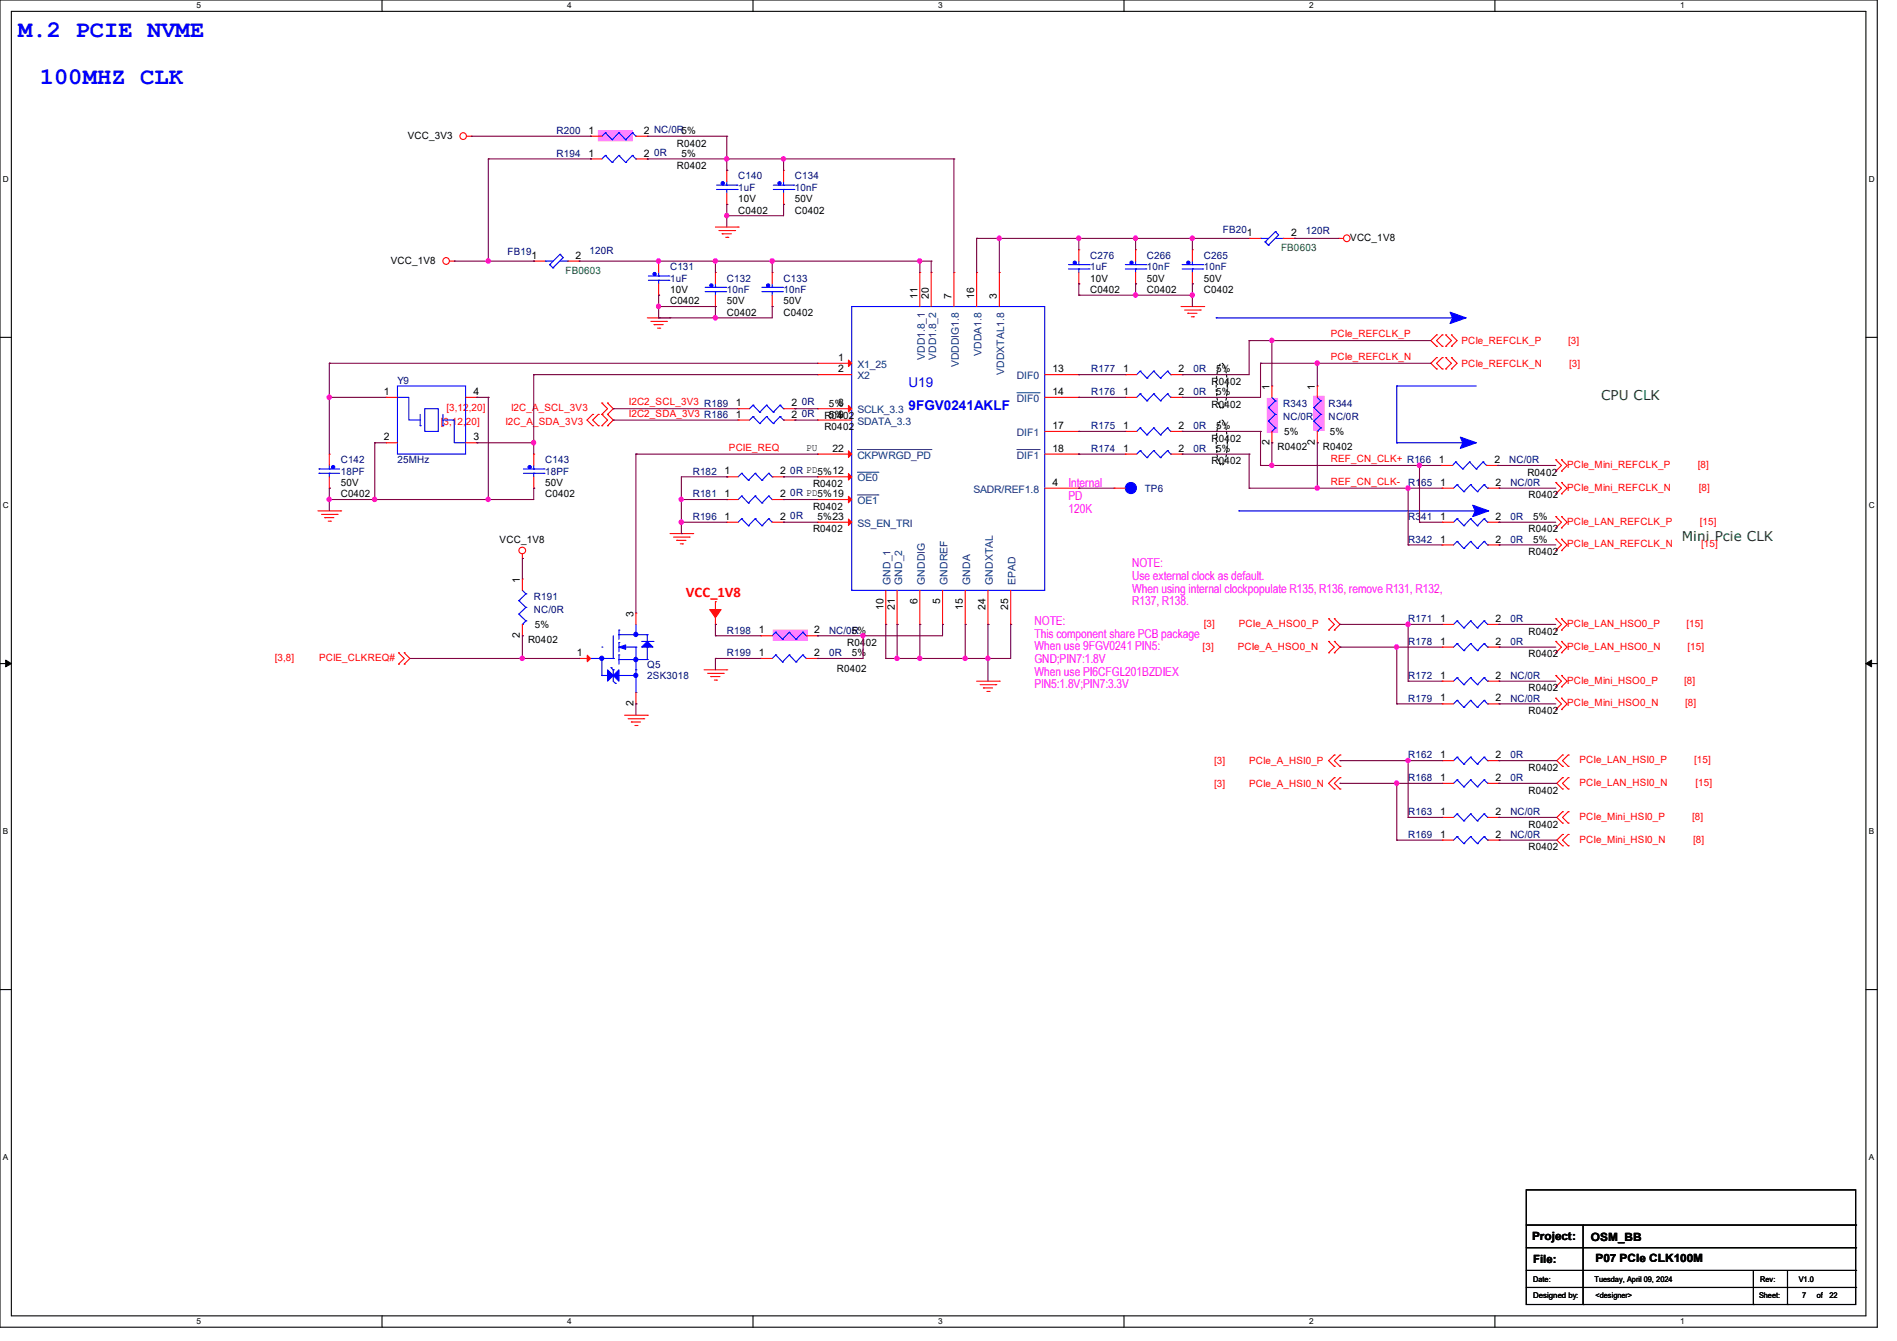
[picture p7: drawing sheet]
<svg xmlns="http://www.w3.org/2000/svg" width="297mm" height="210mm" viewBox="0 0 297 210" stroke-linecap="round" stroke-linejoin="round" font-family="sans-serif">
<path d="M0 0h293.9v207.9h-293.9zM1.8 1.8h290.3v204.3h-290.3z" fill="none" stroke="#000" stroke-width=".17"/>
<g fill="#fff">
<path d="M30.8 .2h.7v1.4h-.7z"/>
<path d="M30.8 206.2h.7v1.4h-.7z"/>
</g>
<path d="M59.8 0v1.8M59.8 206.1v1.8" fill="none" stroke="#000" stroke-width=".17"/>
<g fill="#fff">
<path d="M88.8 .2h.7v1.4h-.7z"/>
<path d="M88.8 206.2h.7v1.4h-.7z"/>
</g>
<path d="M117.9 0v1.8M117.9 206.1v1.8" fill="none" stroke="#000" stroke-width=".17"/>
<g fill="#fff">
<path d="M146.9 .2h.7v1.4h-.7z"/>
<path d="M146.9 206.2h.7v1.4h-.7z"/>
</g>
<path d="M176 0v1.8M176 206.1v1.8" fill="none" stroke="#000" stroke-width=".17"/>
<g fill="#fff">
<path d="M205 .2h.7v1.4h-.7z"/>
<path d="M205 206.2h.7v1.4h-.7z"/>
</g>
<path d="M234.1 0v1.8M234.1 206.1v1.8" fill="none" stroke="#000" stroke-width=".17"/>
<g fill="#fff">
<path d="M263.1 .2h.6v1.4h-.6z"/>
<path d="M263.1 206.2h.6v1.4h-.6z"/>
<path d="M.5 27.3h.9v1.4h-.9z"/>
<path d="M292.6 27.3h.9v1.4h-.9z"/>
<path d="M.5 78.4h.9v1.4h-.9z"/>
<path d="M292.6 78.4h.9v1.4h-.9z"/>
</g>
<path d="M0 52.8h1.8M292.1 52.8h1.8" fill="none" stroke="#000" stroke-width=".17"/>
<g fill="#fff">
<path d="M.5 129.5h.8v1.4h-.8z"/>
<path d="M292.6 129.5h.8v1.4h-.8z"/>
</g>
<path d="M0 103.9h1.8M292.1 103.9h1.8" fill="none" stroke="#000" stroke-width=".17"/>
<path d="M.9 103.4l.9 .5-.9 .5zM292.1 103.9l.9-.5v1z" fill="#000" stroke="#000" stroke-width=".16"/>
<g fill="#fff">
<path d="M.5 180.5h.8v1.4h-.8z"/>
<path d="M292.6 180.5h.8v1.4h-.8z"/>
</g>
<g fill="none" stroke="#000" stroke-width=".17">
<path d="M0 155h1.8M292.1 155h1.8M239 186.4h51.5v17.9h-51.5zM239 191.9h51.5M239 195.4h51.5M239 199h51.5M247.9 191.9v12.4M274.5 199v5.3M279.9 199v5.3M290.5 191.9h.1M290.5 195.4h.1M290.5 199h.1"/>
<path d="M239 201.6h51.5M247.9 204.3h.1M274.5 204.3h.1M279.9 204.3h.1M290.5 201.6h.1"/>
</g>
<g fill="#00f" stroke="#00f" stroke-width=".17">
<path d="M101.3 100.5l.9 .8h-1.7z"/>
<path d="M96.9 101.3l1.1-.3v.7z"/>
<path d="M96 105.8l.9-.9v1.8z"/>
<path d="M95.1 104.9l.9 .9-.9 .9z"/>
<path d="M227 48.9l2.5 .9-2.5 .9 .4-.9z" fill-rule="evenodd"/>
<path d="M228.6 68.5l2.5 .8-2.5 .9 .4-.9z" fill-rule="evenodd"/>
<path d="M230.6 79.1l2.5 .9-2.5 .9 .4-.9z" fill-rule="evenodd"/>
<circle cx="111.4" cy="44.7" r=".25"/>
<circle cx="120.3" cy="44.7" r=".25"/>
<circle cx="102.5" cy="42.9" r=".25"/>
<circle cx="99.5" cy="99.4" r=".33"/>
<circle cx="99.5" cy="103.3" r=".33"/>
<circle cx="94.2" cy="103.1" r=".33"/>
<circle cx="99.5" cy="105.8" r=".33"/>
<circle cx="186.1" cy="41.1" r=".25"/>
<circle cx="168.3" cy="41.1" r=".25"/>
<circle cx="113.2" cy="28.7" r=".25"/>
<circle cx="177.2" cy="41.1" r=".25"/>
<circle cx="122" cy="28.7" r=".25"/>
<circle cx="177.1" cy="76.4" r=".87"/>
<circle cx="52.2" cy="73.2" r=".25"/>
<circle cx="82.9" cy="73.2" r=".25"/>
</g>
<g fill="none" stroke="#00f" stroke-width=".17">
<path d="M87.7 39.8h.1M87.7 39.8l.5 .5-1.6 1.7M87.7 39.8l-1.6 1.6M94.8 20.8h.1M94.8 24.3h.1M94.8 20.8l-.6 .5M94.8 20.8l1 1.1M94.8 24.3l-.6 .6M94.8 24.3l1 1.1M95.8 21.9h.1M95.8 25.4h.1M96.9 20.8h.1"/>
<path d="M96.9 24.3h.1M96.9 20.8l-1.1 1.1M96.9 20.8l1.1 1.1M96.9 24.3l-1.1 1.1M96.9 24.3l1.1 1.1M98 21.9h.1M98 25.4h.1M99 20.8h.1M99 24.3h.1M99 20.8l-1 1.1M99 20.8l.6 .5M99 24.3l-1 1.1"/>
<path d="M99 24.3l.6 .6M99.6 21.3h.1M99.6 24.9h.1M112.2 29.7h3.2M112.2 29h3.2M113.8 29.7h.1M113.8 29h.1M113.8 28.4v.6M113.8 29.7v.5M115.4 29.7h.1M115.4 29h.1M121.1 29.7h3.2"/>
<path d="M121.1 29h3.2M122.7 29.7h.1M122.7 29h.1M122.7 28.4v.6M122.7 29.7v.5M124.3 29.7h.1M124.3 29h.1M197.4 37.3h.1M197.4 37.3h1.2M198.1 37.9h.1M198.1 37.9l.5 .5M198.6 38.4h.1"/>
<path d="M199.7 36.3h.1M199.7 37.3h1.2M199.7 36.3l.5 .5-1.6 1.6M199.7 36.3l-1.6 1.6M200.9 37.3h.1M85.3 40.9h.1M85.3 40.9h1.3M86.1 41.4h.1M86.1 41.4l.5 .6M86.6 42h.1M87.7 40.9h1.2M88.9 40.9h.1"/>
<path d="M101.5 43.9h3.2M101.5 43.2h3.2M103.1 43.9h.1M103.1 43.2h.1M103.1 42.7v.5M103.1 43.9v.5M104.7 43.9h.1M104.7 43.2h.1M110.4 45.7h3.2M110.4 45h3.2M112 45.7h.1M112 45h.1"/>
<path d="M112 44.4v.6M112 45.7v.5M113.6 45.7h.1M113.6 45h.1M119.3 45.7h3.2M119.3 45h3.2M120.9 45.7h.1M120.9 45h.1M120.9 44.4v.6M120.9 45.7v.5M122.5 45.7h.1M122.5 45h.1"/>
<path d="M133.3 48h30.3v44.5h-30.3zM167.3 42.1h3.2M167.3 41.4h3.2M168.9 42.1h.1M168.9 41.4h.1M168.9 40.9v.5M168.9 42.1v.6M170.5 42.1h.1M170.5 41.4h.1M176.2 42.1h3.2M176.2 41.4h3.2M177.8 42.1h.1"/>
<path d="M177.8 41.4h.1M177.8 40.9v.5M177.8 42.1v.6M178.5 58.1h.1M178.5 58.1l-.5 .6M178.5 58.1l1.1 1.1M179.4 42.1h.1M179.4 41.4h.1M179.6 59.2h.1M180.6 58.1h.1M180.6 58.1l-1 1.1M180.6 58.1l1.1 1.1"/>
<path d="M181.7 59.2h.1M182.8 58.1h.1M182.8 58.1l-1.1 1.1M182.8 58.1l.5 .6M183.3 58.7h.1M185.1 42.1h3.2M185.1 41.4h3.2M186.7 42.1h.1M186.7 41.4h.1M186.7 40.9v.5M186.7 42.1v.6M188.3 42.1h.1"/>
<path d="M188.3 41.4h.1M190.4 49.8h.1M190.4 49.8h39.1M50 74.1h.1M50 73.4h.1M50 74.1h3.2M50 73.4h3.2M51.6 74.1h.1M51.6 73.4h.1M51.6 72.9v.5M51.6 74.1v.6M62.2 60.5h10.7v10.6h-10.7z"/>
<path d="M62.2 62.2h1.8v3.6h1.8M65.8 66.7h.1M65.8 64.9v1.8M66.5 64h2.1v3.6h-2.1zM69.3 66.7h.1M69.3 65.8h1.8v3.5h1.8M69.3 64.9v1.8M82 74.1h3.2M82 73.4h3.2M83.6 74.1h.1M83.6 73.4h.1M83.6 72.9v.5"/>
<path d="M83.6 74.1v.6M85.2 74.1h.1M85.2 73.4h.1M116.1 74.1h.1M116.1 77.7h.1M116.1 74.1l-.5 .6M116.1 74.1l1.1 1.1M116.1 77.7l-.5 .5M116.1 77.7l1.1 1.1M117.2 75.2h.1M117.2 78.8h.1M117.9 63.5h.1"/>
<path d="M117.9 65.2h.1M117.9 63.5l-.6 .5M117.9 63.5l1.1 1.1M117.9 65.2l-.6 .6M117.9 65.2l1.1 1.1M118.2 74.1h.1M118.2 77.7h.1M118.2 74.1l-1 1.1M118.2 74.1l1.1 1.1M118.2 77.7l-1 1.1M118.2 77.7l1.1 1.1M119 64.6h.1"/>
<path d="M119 66.3h.1M119.3 75.2h.1M119.3 78.8h.1M120 63.5h.1M120 65.2h.1M120 63.5l-1 1.1M120 63.5l1.1 1.1M120 65.2l-1 1.1M120 65.2l1.1 1.1M120.4 74.1h.1M120.4 77.7h.1M120.4 74.1l-1.1 1.1"/>
<path d="M120.4 74.1l.5 .6M120.4 77.7l-1.1 1.1M120.4 77.7l.5 .5M120.9 74.7h.1M120.9 78.2h.1M121.1 64.6h.1M121.1 66.3h.1M122.1 63.5h.1M122.1 65.2h.1M122.1 63.5l-1 1.1M122.1 63.5l.6 .5M122.1 65.2l-1 1.1"/>
<path d="M122.1 65.2l.6 .6M122.7 64h.1M122.7 65.8h.1M178.5 70.6h.1M178.5 61.7h.1M178.5 67h.1M178.5 70.6l-.5 .5M178.5 70.6l1.1 1.1M178.5 61.7l-.5 .5M178.5 61.7l1.1 1.1M178.5 67l-.5 .6M178.5 67l1.1 1.1"/>
<path d="M179.6 71.7h.1M179.6 62.8h.1M179.6 68.1h.1M180.6 70.6h.1M180.6 61.7h.1M180.6 67h.1M180.6 70.6l-1 1.1M180.6 70.6l1.1 1.1M180.6 61.7l-1 1.1M180.6 61.7l1.1 1.1M180.6 67l-1 1.1M180.6 67l1.1 1.1"/>
<path d="M181.7 71.7h.1M181.7 62.8h.1M181.7 68.1h.1M182.8 70.6h.1M182.8 61.7h.1M182.8 67h.1M182.8 70.6l-1.1 1.1M182.8 70.6l.5 .5M182.8 61.7l-1.1 1.1M182.8 61.7l.5 .5M182.8 67l-1.1 1.1M182.8 67l.5 .6"/>
<path d="M183.3 71.1h.1M183.3 62.2h.1M183.3 67.6h.1M198.6 63.8h.1M198.6 66h.1M198.6 63.8l1.1 1.1M198.6 66l1.1 1M199.1 67.6h.1M199.1 62.2l.6 .6M199.7 62.8h.1M199.7 64.9h.1M199.7 67h.1"/>
<path d="M199.7 62.8l-1.1 1M199.7 64.9l-1.1 1.1M199.7 67l-.6 .6M205.7 63.8h.1M205.7 66h.1M205.7 63.8l1.1 1.1M205.7 66l1.1 1M206.2 67.6h.1M206.2 62.2l.6 .6M206.8 62.8h.1M206.8 64.9h.1M206.8 67h.1"/>
<path d="M206.8 62.8l-1.1 1M206.8 64.9l-1.1 1.1M206.8 67l-.6 .6M218.7 60.5h.1M218.7 69.3h.1M218.7 60.5h12.4M218.7 60.5v8.8M218.7 69.3h12.4M227.9 72.3h.1M227.9 72.3l-.5 .6M227.9 72.3l1.1 1.1M228.1 75.9h.1"/>
<path d="M228.1 75.9l-.5 .6M228.1 75.9l1.1 1.1M229 73.4h.1M229.2 77h.1M230.1 72.3h.1M230.1 72.3l-1.1 1.1M230.1 72.3l1 1.1M230.3 75.9h.1M230.3 75.9l-1.1 1.1M230.3 75.9l1 1.1M231.1 73.4h.1M231.3 77h.1"/>
<path d="M232.2 72.3h.1M232.2 72.3l-1.1 1.1M232.2 72.3l.5 .6M232.4 75.9h.1M232.4 75.9l-1.1 1.1M232.4 75.9l.5 .6M232.7 72.9h.1M232.9 76.5h.1M81.2 94.1h.1M81.2 96.2h.1M81.2 94.1l1.1 1M81.2 96.2l1.1 1"/>
<path d="M81.8 97.8h.1M81.8 92.5l.5 .5M82.3 93h.1M82.3 95.1h.1M82.3 97.2h.1M82.3 93l-1.1 1.1M82.3 95.1l-1.1 1.1M82.3 97.2l-.5 .6M96 99.6v3.5M96.9 98.7h.1M96.9 99.4h.1M96.9 98.7v1.4"/>
<path d="M96.9 99.4h4.4M99.6 99.4h.1M99.6 97.8v1.6M101.3 99.4h.1M101.3 99.4v1.1M116.1 81.2h.1M116.1 81.2l-.5 .6M116.1 81.2l1.1 1.1M117.2 82.3h.1M118.2 81.2h.1M118.2 81.2l-1 1.1M118.2 81.2l1.1 1.1"/>
<path d="M119.3 82.3h.1M120.4 81.2h.1M120.4 81.2l-1.1 1.1M120.4 81.2l.5 .6M120.9 81.8h.1M121.5 99h.1M121.5 99l-.6 .6M121.5 99l1 1.1M123.6 99h.1M123.6 99l-1.1 1.1M123.6 99l1 1.1M125.7 99h.1"/>
<path d="M125.7 99l-1.1 1.1M125.7 99l.5 .6M126.2 99.6h.1M194 80h.1M194 80h39.1M228.1 97.2h.1M228.1 84.8h.1M228.1 81.2h.1M228.1 97.2l-.5 .6M228.1 97.2l1.1 1.1M228.1 84.8l-.5 .5M228.1 84.8l1.1 1.1"/>
<path d="M228.1 81.2l-.5 .6M228.1 81.2l1.1 1.1M229.2 98.3h.1M229.2 85.9h.1M229.2 82.3h.1M230.3 97.2h.1M230.3 84.8h.1M230.3 81.2h.1M230.3 97.2l-1.1 1.1M230.3 97.2l1 1.1M230.3 84.8l-1.1 1.1M230.3 84.8l1 1.1"/>
<path d="M230.3 81.2l-1.1 1.1M230.3 81.2l1 1.1M231.3 98.3h.1M231.3 85.9h.1M231.3 82.3h.1M232.4 97.2h.1M232.4 84.8h.1M232.4 81.2h.1M232.4 97.2l-1.1 1.1M232.4 97.2l.5 .6M232.4 84.8l-1.1 1.1M232.4 84.8l.5 .5"/>
<path d="M232.4 81.2l-1.1 1.1M232.4 81.2l.5 .6M232.9 97.8h.1M232.9 85.3h.1M232.9 81.8h.1M92.5 103.1h3.5M94.2 101.3h.1M94.2 105.8h.1M94.2 103.1h.1M94.2 105.8h5.4M94.2 103.1v2.7M95.7 104.6h.1"/>
<path d="M95.7 104.6l.3 .3M96 103.1h.1M96 104.9h.1M96 104.9v1.8l.4 .3M96.4 107h.1M96.9 102.6h.1M96.9 100.6h.1M96.9 100.6v1.5M96.9 102.6v1.4M96.9 103.3h4.4M97.8 101.3h1.8M99.6 101.3h.1"/>
<path d="M99.6 104.9h.1M99.6 105.8h.1M99.6 108.5h.1M99.6 101.3v7.2M100.5 100.5h1.7M101.3 103.3h.1M101.3 101.3h.1M101.3 101.3v2M102.2 100.5h.1M121.5 102.6h.1M121.5 102.6l-.6 .5M121.5 102.6l1 1.1"/>
<path d="M122.5 103.7h.1M122.5 100.1h.1M123.6 102.6h.1M123.6 102.6l-1.1 1.1M123.6 102.6l1 1.1M124.6 103.7h.1M124.6 100.1h.1M125.7 102.6h.1M125.7 102.6l-1.1 1.1M125.7 102.6l.5 .5M126.2 103.1h.1M228.1 100.8h.1"/>
<path d="M228.1 118.6h.1M228.1 106.1h.1M228.1 109.7h.1M228.1 100.8l-.5 .5M228.1 100.8l1.1 1.1M228.1 118.6l-.5 .5M228.1 118.6l1.1 1.1M228.1 106.1l-.5 .6M228.1 106.1l1.1 1.1M228.1 109.7l-.5 .5M228.1 109.7l1.1 1.1M229.2 101.9h.1"/>
<path d="M229.2 119.7h.1M229.2 107.2h.1M229.2 110.8h.1M230.3 100.8h.1M230.3 118.6h.1M230.3 106.1h.1M230.3 109.7h.1M230.3 100.8l-1.1 1.1M230.3 100.8l1 1.1M230.3 118.6l-1.1 1.1M230.3 118.6l1 1.1M230.3 106.1l-1.1 1.1"/>
<path d="M230.3 106.1l1 1.1M230.3 109.7l-1.1 1.1M230.3 109.7l1 1.1M231.3 101.9h.1M231.3 119.7h.1M231.3 107.2h.1M231.3 110.8h.1M232.4 100.8h.1M232.4 118.6h.1M232.4 106.1h.1M232.4 109.7h.1M232.4 100.8l-1.1 1.1"/>
<path d="M232.4 100.8l.5 .5M232.4 118.6l-1.1 1.1M232.4 118.6l.5 .5M232.4 106.1l-1.1 1.1M232.4 106.1l.5 .6M232.4 109.7l-1.1 1.1M232.4 109.7l.5 .5M232.9 101.3h.1M232.9 119.1h.1M232.9 106.7h.1M232.9 110.2h.1M228.1 122.1h.1"/>
<path d="M228.1 127.5h.1M228.1 131h.1M228.1 122.1l-.5 .6M228.1 122.1l1.1 1.1M228.1 127.5l-.5 .5M228.1 127.5l1.1 1.1M228.1 131l-.5 .6M228.1 131l1.1 1.1M229.2 123.2h.1M229.2 128.6h.1M229.2 132.1h.1M230.3 122.1h.1"/>
<path d="M230.3 127.5h.1M230.3 131h.1M230.3 122.1l-1.1 1.1M230.3 122.1l1 1.1M230.3 127.5l-1.1 1.1M230.3 127.5l1 1.1M230.3 131l-1.1 1.1M230.3 131l1 1.1M231.3 123.2h.1M231.3 128.6h.1M231.3 132.1h.1M232.4 122.1h.1"/>
<path d="M232.4 127.5h.1M232.4 131h.1M232.4 122.1l-1.1 1.1M232.4 122.1l.5 .6M232.4 127.5l-1.1 1.1M232.4 127.5l.5 .5M232.4 131l-1.1 1.1M232.4 131l.5 .6M232.9 122.7h.1M232.9 128h.1M232.9 131.6h.1"/>
</g>
<path d="M191.1 57l.2-.1a1.5 1.5 0 0 1 .7 1.3 11 11 0 0 1-.3 5.4l-.4 .4a1.5 1.5 0 0 1-.7-1.4 11 11 0 0 1 .3-5.3zM191.1 65.9l.2-.1a1.5 1.5 0 0 1 .7 1.3 11 11 0 0 1-.3 5.4l-.4 .4a1.5 1.5 0 0 1-.7-1.4 11 11 0 0 1 .3-5.4z" fill="none" stroke="#000" stroke-width=".17" stroke-dasharray=".3"/>
<g fill="#ff80ff" stroke="#ff80ff" stroke-width=".17">
<path d="M198.4 62.4h1.6v5.3h-1.6z" fill-rule="evenodd"/>
<path d="M205.7 62.1h1.6v5.3h-1.6z" fill-rule="evenodd"/>
<path d="M121.1 98.7h5.3v1.6h-5.3z" fill-rule="evenodd"/>
<path d="M93.7 20.4h5.3v1.7h-5.3z" fill-rule="evenodd"/>
</g>
<g fill="none" stroke="#f00" stroke-width=".17">
<path d="M73.1 21.3h.7M73.8 21.3h.1M92.5 21.3h.1M92.5 24.9h.1M92.5 21.3h1.7M92.5 24.9h1.7M99.6 21.3h1.7M99.6 24.9h1.7M101.3 21.3h.1M101.3 24.9h.1M112 35.6h3.6M112.6 36.1h2.4"/>
<path d="M113.1 36.6h.1M113.1 36.6h1.4M113.6 37.2h.4M113.8 26.7h.1M113.8 32h.1M113.8 26.7v1.7M113.8 30.2v1.8M114 37.2h.1M115 36.1h.1M115.6 35.6h.1M122.7 26.7h.1M122.7 32h.1"/>
<path d="M122.7 26.7v1.7M122.7 30.2v1.8M168.9 39.1h.1M168.9 39.1v1.8M177.8 39.1h.1M177.8 39.1v1.8M186.7 39.1h.1M186.7 39.1v1.8M195.6 37.3h.1M195.6 37.3h1.8M200.9 37.3h1.8M202.7 37.3h.1"/>
<path d="M209.6 37.3h.1M209.6 37.3h.8M70.4 40.9h.7M71.1 40.9h.1M83.6 40.9h.1M83.6 40.9h1.7M88.9 40.9h1.8M90.7 40.9h.1M101.3 49.8h3.6M101.9 50.3h2.5M102.4 50.8h.1M102.4 50.8h1.4"/>
<path d="M103 51.4h.3M103.1 40.9h.1M103.1 46.2h.1M103.1 40.9v1.8M103.1 44.4v1.8M103.3 51.4h.1M104.4 50.3h.1M104.9 49.8h.1M112 42.7h.1M112 48h.1M112 42.7v1.7M112 46.2v1.8"/>
<path d="M120.9 42.7h.1M120.9 48h.1M120.9 42.7v1.7M120.9 46.2v1.8M128 56.9h.1M128 58.7h.1M128 58.7h5.3M128 56.9h5.3M144 42.7h.1M144 42.7v5.3M145.8 42.7h.1M145.8 42.7v5.3"/>
<path d="M149.4 42.7h.1M149.4 42.7v5.3M152.9 42.7h.1M152.9 42.7v5.3M156.5 42.7h.1M156.5 42.7v5.3M163.6 58.7h5.3M168.9 44.4h.1M168.9 58.7h.1M168.9 42.7v1.7M176.2 58.7h.1M176.2 58.7h1.8"/>
<path d="M177.8 44.4h.1M177.8 42.7v1.7M183.3 58.7h1.8M184.9 48h3.6M185.1 58.7h.1M185.5 48.6h2.4M186 49.1h.1M186 49.1h1.4M186.5 49.6h.4M186.7 44.4h.1M186.7 42.7v1.7M186.9 49.6h.1"/>
<path d="M187.9 48.6h.1M188.5 48h.1M224.9 54.2h.1M224.9 52.5h.1M224.9 57.8h.1M224.9 56h.1M224.9 52.5l-.9 .8 .9 .9M224.9 56l-.9 .9 .9 .9M225.8 52.5h.1M225.8 54.2h.1M225.8 56h.1M225.8 57.8h.1"/>
<path d="M225.8 52.5l-.9 .8 .9 .9M225.8 56l-.9 .9 .9 .9M226.4 52.5h.1M226.4 54.2h.1M226.4 56h.1M226.4 57.8h.1M226.4 52.5l.8 .8-.8 .9M226.4 56l.8 .9-.8 .9M227.2 54.2h.1M227.2 52.5h.1M227.2 57.8h.1M227.2 56h.1"/>
<path d="M227.2 52.5l.9 .8-.9 .9M227.2 56l.9 .9-.9 .9M51.6 71.1h.1M51.6 76.5h.1M51.6 71.1v1.8M51.6 74.7v1.8M60.5 62.2h.1M60.5 69.3h.1M60.5 62.2h1.7M60.5 69.3h1.7M72.9 62.2h1.8M72.9 69.3h1.8"/>
<path d="M74.7 62.2h.1M74.7 69.3h.1M83.6 71.1h.1M83.6 76.5h.1M83.6 71.1v1.8M83.6 74.7v1.8M92.8 66.7h.1M92.8 64.9h.1M92.8 64.9l-.9 .9 .9 .9M93.7 64.9h.1M93.7 66.7h.1M93.7 64.9l-.9 .9 .9 .9"/>
<path d="M94.2 64.9h.1M94.2 66.7h.1M94.2 63.1h.1M94.2 64.9l.9 .9-.9 .9M94.2 63.1l.9 .9-.9 .9M95.1 66.7h.1M95.1 64.9h.1M95.1 63.1h.1M95.1 64.9l.9 .9-.9 .9M95.1 63.1l.9 .9-.9 .9M113.8 74.7h.1M113.8 78.2h.1"/>
<path d="M113.8 74.7h1.8M113.8 78.2h1.8M115.6 64h.1M115.6 65.8h.1M115.6 65.8h1.7M115.6 64h1.7M120.9 74.7h1.8M120.9 78.2h1.8M122.7 74.7h.1M122.7 78.2h.1M122.7 65.8h1.8M122.7 64h1.8"/>
<path d="M124.5 64h.1M124.5 65.8h.1M128 65.8h.1M128 71.1h.1M128 64h.1M128 74.7h.1M128 78.2h.1M128 74.7h5.3M128 71.1h5.3M128 78.2h5.3M128 65.8h5.3M128 64h5.3"/>
<path d="M163.6 71.1h5.3M163.6 62.2h5.3M163.6 76.5h5.3M163.6 67.6h5.3M168.9 76.5h.1M168.9 62.2h.1M168.9 71.1h.1M168.9 67.6h.1M174.4 76.5h.1M174.4 76.5h1.8M176.2 71.1h.1M176.2 62.2h.1"/>
<path d="M176.2 67.6h.1M176.2 71.1h1.8M176.2 62.2h1.8M176.2 67.6h1.8M183.3 71.1h1.8M183.3 62.2h1.8M183.3 67.6h1.8M185.1 71.1h.1M185.1 62.2h.1M185.1 67.6h.1M199.1 60.5h.1M199.1 69.3h.1"/>
<path d="M199.1 60.5v1.7M199.1 67.6v1.7M206.2 60.5h.1M206.2 69.3h.1M206.2 60.5v1.7M206.2 67.6v1.7M225.6 72.9h.1M225.6 72.9h1.8M225.8 76.5h.1M225.8 76.5h1.8M232.7 72.9h1.8M232.9 76.5h1.8"/>
<path d="M234.5 72.9h.1M234.7 76.5h.1M243.6 73.8h.1M243.6 72h.1M243.6 77.3h.1M243.6 75.6h.1M243.6 72l.9 .9-.9 .9M243.6 75.6l.9 .9-.9 .8M244.5 73.8h.1M244.5 72h.1M244.5 77.3h.1M244.5 75.6h.1"/>
<path d="M244.5 72l.9 .9-.9 .9M244.5 75.6l.9 .9-.9 .8M49.8 80h3.5M50.3 80.6h2.5M50.8 81.1h.1M50.8 81.1h1.5M51.4 81.6h.3M51.7 81.6h.1M52.8 80.6h.1M53.3 80h.1M81.8 87.5h.1M81.8 90.7h.1"/>
<path d="M81.8 99.6h.1M81.8 86.8v.7M81.8 90.7v1.8M81.8 97.8v1.8M99.6 96h.1M99.6 96v1.8M104.9 83.6h3.6M105.5 84.1h2.4M106 84.6h.1M106 84.6h1.4M106.5 85.2h.3M106.8 85.2h.1"/>
<path d="M107.9 84.1h.1M108.5 83.6h.1M112 97.8h.1M112 94.2h.1M112 94.2v2M112 96.6v1.2M113.8 81.8h.1M113.8 81.8h1.8M119.1 99.6h.1M119.1 99.6h1.8M120.9 81.8h1.8M122.7 81.8h.1"/>
<path d="M126.2 99.6h1.8M128 81.8h.1M128 99.6h.1M128 81.8h5.3M138.7 97.8h.1M138.7 92.5v5.3M140.5 97.8h.1M140.5 92.5v5.3M144 97.8h.1M144 92.5v5.3M147.6 97.8h.1M147.6 92.5v5.3"/>
<path d="M151.1 97.8h.1M151.1 92.5v5.3M154.7 97.8h.1M154.7 92.5v5.3M158.2 97.8h.1M158.2 92.5v5.3M208 96.9h.1M208 98.7h.1M208 96.9l.9 .9-.9 .9M208.9 98.7h.1M208.9 96.9h.1M208.9 96.9l.9 .9-.9 .9"/>
<path d="M225.8 97.8h.1M225.8 85.3h.1M225.8 81.8h.1M225.8 97.8h1.8M225.8 85.3h1.8M225.8 81.8h1.8M232.9 97.8h1.8M232.9 85.3h1.8M232.9 81.8h1.8M234.7 97.8h.1M234.7 85.3h.1M234.7 81.8h.1"/>
<path d="M243.6 82.7h.1M243.6 80.9h.1M243.6 86.2h.1M243.6 84.5h.1M243.6 98.7h.1M243.6 96.9h.1M243.6 80.9l.9 .9-.9 .9M243.6 84.5l.9 .8-.9 .9M243.6 96.9l.9 .9-.9 .9M244.5 82.7h.1M244.5 80.9h.1M244.5 86.2h.1"/>
<path d="M244.5 84.5h.1M244.5 98.7h.1M244.5 96.9h.1M244.5 80.9l.9 .9-.9 .9M244.5 84.5l.9 .8-.9 .9M244.5 96.9l.9 .9-.9 .9M62.4 104h.1M62.4 102.2h.1M62.4 102.2l.9 .9-.9 .9M63.3 102.2h.1M63.3 104h.1M63.3 102.2l.9 .9-.9 .9"/>
<path d="M90.7 103.1h.1M90.7 103.1h1.8M97.8 112h3.5M98.3 112.6h2.5M98.8 113.1h.1M98.8 113.1h1.5M99.4 113.6h.3M99.6 110.2h.1M99.6 108.5v1.7M99.7 113.6h.1M100.8 112.6h.1M101.3 112h.1"/>
<path d="M110.2 104.9h3.6M110.8 105.5h2.4M111.3 106h.1M111.3 106h1.4M111.8 106.5h.4M112.2 106.5h.1M113.2 105.5h.1M113.8 104.9h.1M119.1 103.1h.1M119.1 103.1h1.8M126.2 103.1h1.8M128 103.1h.1"/>
<path d="M152.9 106.7h3.6M153.5 107.2h2.4M154 107.7h.1M154 107.7h1.4M154.5 108.3h.4M154.9 108.3h.1M155.9 107.2h.1M156.5 106.7h.1M208 100.5h.1M208 102.2h.1M208 100.5l.9 .8-.9 .9M208.9 118.2h.1"/>
<path d="M208.9 102.2h.1M208.9 100.5h.1M208.9 118.2l-.9 .9 .9 .9M208.9 100.5l.9 .8-.9 .9M209.8 118.2h.1M209.8 118.2l-.9 .9 .9 .9M225.8 101.3h.1M225.8 119.1h.1M225.8 106.7h.1M225.8 110.2h.1M225.8 106.7h1.8M225.8 101.3h1.8"/>
<path d="M225.8 119.1h1.8M225.8 110.2h1.8M232.9 106.7h1.8M232.9 101.3h1.8M232.9 119.1h1.8M232.9 110.2h1.8M234.7 101.3h.1M234.7 119.1h.1M234.7 106.7h.1M234.7 110.2h.1M243.6 102.2h.1M243.6 100.5h.1"/>
<path d="M243.6 107.6h.1M243.6 105.8h.1M243.6 111.1h.1M243.6 109.3h.1M243.6 100.5l.9 .8-.9 .9M243.6 105.8l.9 .9-.9 .9M243.6 109.3l.9 .9-.9 .9M244.5 102.2h.1M244.5 100.5h.1M244.5 107.6h.1M244.5 105.8h.1M244.5 111.1h.1"/>
<path d="M244.5 109.3h.1M244.5 100.5l.9 .8-.9 .9M244.5 105.8l.9 .9-.9 .9M244.5 109.3l.9 .9-.9 .9M244.6 118.2h.1M244.6 118.2l-.8 .9 .8 .9M245.5 118.2h.1M245.5 118.2l-.9 .9 .9 .9M208.9 121.8h.1M208.9 123.6h.1M208.9 120h.1M208.9 121.8l-.9 .9 .9 .9"/>
<path d="M209.8 121.8h.1M209.8 123.6h.1M209.8 120h.1M209.8 121.8l-.9 .9 .9 .9M225.8 122.7h.1M225.8 128h.1M225.8 131.6h.1M225.8 122.7h1.8M225.8 128h1.8M225.8 131.6h1.8M232.9 122.7h1.8M232.9 128h1.8"/>
<path d="M232.9 131.6h1.8M234.7 122.7h.1M234.7 128h.1M234.7 131.6h.1M244.6 120h.1M244.6 123.6h.1M244.6 121.8h.1M244.6 128.9h.1M244.6 127.1h.1M244.6 132.5h.1M244.6 130.7h.1M244.6 121.8l-.8 .9 .8 .9"/>
<path d="M244.6 127.1l-.8 .9 .8 .9M244.6 130.7l-.8 .9 .8 .9M245.5 120h.1M245.5 121.8h.1M245.5 123.6h.1M245.5 127.1h.1M245.5 128.9h.1M245.5 130.7h.1M245.5 132.5h.1M245.5 121.8l-.9 .9 .9 .9M245.5 127.1l-.9 .9 .9 .9M245.5 130.7l-.9 .9 .9 .9"/>
<circle cx="72.5" cy="21.3" r=".52"/>
<circle cx="210.9" cy="37.3" r=".52"/>
<circle cx="69.8" cy="40.9" r=".52"/>
<circle cx="81.8" cy="86.2" r=".52"/>
</g>
<g fill="#f00" stroke="#f00" stroke-width=".17">
<path d="M91.9 102.6l.6 .5-.6 .5z"/>
<path d="M132.8 70.6l.5 .5-.5 .5z"/>
<path d="M132.8 63.5l.5 .5-.5 .5z"/>
<path d="M132.8 74.2l.5 .5-.5 .5z"/>
<path d="M132.8 77.7l.5 .5-.5 .5z"/>
<path d="M132.8 81.3l.5 .5-.5 .5z"/>
<path d="M132.8 56.4l.5 .5-.5 .5z"/>
<path d="M111.1 95.5h1.8l-.9 1.2z" fill-rule="evenodd"/>
</g>
<path d="M134.2 70.4h11.6M134.2 74h3.3M134.2 77.5h3.3M137.5 74h.1M137.5 77.5h.1M145.8 70.4h.1M159.2 70.4h3.5M159.2 61.5h3.5M162.7 61.5h.1M162.7 70.4h.1" fill="none" stroke="#004080" stroke-width=".16"/>
<g fill="none" stroke="#800040" stroke-width=".17">
<path d="M73.8 21.3h18.7M76.5 24.9h.1M76.5 24.9h16M76.5 24.9v16M92.5 24.9h.1M92.5 21.3h.1M101.3 24.9h.1M101.3 24.9h48.1M101.3 21.3h12.5M113.8 24.9h.1M113.8 26.7h.1M113.8 32h.1"/>
<path d="M113.8 33.8h.1M113.8 21.3h.1M113.8 21.3v5.4M113.8 32v3.6M122.7 24.9h.1M122.7 32h.1M122.7 24.9v1.8M122.7 32v1.8h-8.9M149.4 24.9h.1M149.4 24.9v17.8M152.9 37.3h.1M152.9 37.3h42.7"/>
<path d="M152.9 37.3v5.4M156.5 37.3h.1M156.5 37.3v5.4M168.9 37.3h.1M168.9 37.3v1.8M177.8 37.3h.1M177.8 37.3v1.8M186.7 37.3h.1M186.7 37.3v1.8M202.7 37.3h.1M202.7 37.3h6.9M51.6 56.9h.1"/>
<path d="M51.6 56.9h76.4M51.6 56.9v14.2M71.1 40.9h12.5M76.5 40.9h.1M83.6 58.7h.1M83.6 40.9h.1M83.6 58.7h44.4M83.6 58.7v12.4M90.7 40.9h.1M90.7 40.9h55.1M103.1 49.8h.1M103.1 46.2h.1"/>
<path d="M103.1 48h.1M103.1 46.2v3.6M103.1 48h8.9M112 40.9h.1M112 48h.1M112 49.8h.1M112 40.9v1.8M112 48v1.8M120.9 40.9h.1M120.9 48h.1M120.9 40.9v1.8M120.9 48v1.8h-17.8"/>
<path d="M144 40.9h.1M144 40.9v1.8M145.8 40.9h.1M145.8 40.9v1.8M168.9 44.4h.1M168.9 46.2h.1M168.9 58.7h.1M168.9 44.4v1.8M168.9 46.2h17.8M168.9 58.7h7.3M177.8 44.4h.1M177.8 46.2h.1"/>
<path d="M177.8 44.4v1.8M185.1 58.7h.1M186.7 44.4h.1M186.7 46.2h.1M186.7 44.4v3.6M195.6 53.3h.1M195.6 53.3v5.4h-10.5M195.6 53.3h28.4M197.4 56.9h.1M197.4 56.9h26.6M197.4 56.9v5.3h-12.3M199.1 53.3h.1"/>
<path d="M199.1 53.3v7.2M206.2 56.9h.1M206.2 56.9v3.6M51.6 62.2h.1M51.6 76.5h.1M51.6 78.2h.1M51.6 62.2h8.9M51.6 76.5v3.5M58.7 69.3h.1M58.7 78.2h.1M58.7 69.3v8.9M58.7 69.3h1.8"/>
<path d="M74.7 62.2h.1M74.7 69.3h.1M74.7 62.2h1.8M74.7 69.3h8.9M76.5 62.2h.1M76.5 78.2h.1M76.5 62.2v16M83.6 69.3h.1M83.6 76.5h.1M83.6 76.5v1.7h-32M96 64h.1M96 65.8h.1"/>
<path d="M96 64h19.6M96 65.8h19.6M99.6 71.1h.1M99.6 71.1h28.4M99.6 71.1v24.9M106.7 78.2h.1M106.7 78.2h7.1M113.8 74.7h.1M113.8 78.2h.1M113.8 74.7h-7.1v8.9M122.7 74.7h.1M122.7 78.2h.1"/>
<path d="M122.7 74.7h5.3M122.7 78.2h5.3M124.5 64h.1M124.5 65.8h.1M124.5 64h3.5M124.5 65.8h3.5M168.9 67.6h.1M168.9 71.1h.1M168.9 76.5h.1M168.9 62.2h.1M168.9 62.2h7.3M168.9 67.6h7.3"/>
<path d="M168.9 71.1h7.3M168.9 76.5h5.5M185.1 62.2h.1M185.1 67.6h.1M185.1 71.1h.1M185.1 67.6h12.3M185.1 71.1h10.5M195.6 71.1h.1M195.6 76.5h.1M195.6 71.1v5.4M195.6 76.5h30.2M197.4 67.6h.1"/>
<path d="M197.4 72.9h.1M197.4 67.6v5.3M197.4 72.9h28.2M199.1 69.3h.1M199.1 72.9h.1M199.1 69.3v3.6M206.2 69.3h.1M206.2 76.5h.1M206.2 69.3v7.2M220.5 76.5h.1M220.5 76.5v8.8M222.2 72.9h.1"/>
<path d="M222.2 72.9v8.9M234.5 72.9h.1M234.5 72.9h9.1M234.7 76.5h.1M234.7 76.5h8.9M81.8 99.6h.1M81.8 87.5h.1M81.8 87.5v3.2M81.8 99.6v3.5M106.7 81.8h.1M106.7 83.6h.1M106.7 81.8h7.1"/>
<path d="M112 97.8h.1M112 99.6h.1M112 97.8v1.8M112 99.6h7.1M122.7 81.8h.1M122.7 81.8h5.3M128 99.6h.1M135.1 99.6h.1M135.1 99.6v3.5h-7.1M138.7 97.8h.1M138.7 97.8v5.3M140.5 97.8h.1"/>
<path d="M140.5 97.8v5.3M144 97.8h.1M144 97.8v5.3M147.6 97.8h.1M147.6 97.8v1.8h-19.6M151.1 97.8h.1M151.1 97.8v5.3M154.7 97.8h.1M154.7 97.8v8.9M158.2 97.8h.1M158.2 97.8v5.3h-19.5M209.8 97.8h.1"/>
<path d="M209.8 97.8h16M220.5 85.3h.1M220.5 97.8h.1M220.5 85.3h5.3M220.5 97.8v8.9M222.2 81.8h.1M222.2 81.8h3.6M234.7 81.8h.1M234.7 85.3h.1M234.7 97.8h.1M234.7 81.8h8.9M234.7 85.3h8.9"/>
<path d="M234.7 97.8h8.9M64.2 103.1h26.5M81.8 103.1h.1M99.6 110.2h.1M99.6 110.2v1.8M112 103.1h.1M112 103.1v1.8M112 103.1h7.1M128 103.1h.1M138.7 103.1h.1M140.5 103.1h.1M144 103.1h.1"/>
<path d="M151.1 103.1h.1M154.7 103.1h.1M209.8 119.1h.1M209.8 101.3h.1M209.8 101.3h16M209.8 119.1h16M218.7 101.3h.1M218.7 110.2h.1M218.7 110.2h7.1M218.7 101.3v8.9M220.5 106.7h.1M220.5 119.1h.1"/>
<path d="M220.5 119.1v8.9M220.5 106.7h5.3M234.7 101.3h.1M234.7 119.1h.1M234.7 106.7h.1M234.7 110.2h.1M234.7 101.3h8.9M234.7 119.1h9.1M234.7 106.7h8.9M234.7 110.2h8.9M209.8 122.7h.1M209.8 122.7h16"/>
<path d="M218.7 122.7h.1M218.7 131.6h.1M218.7 122.7v8.9M218.7 131.6h7.1M220.5 128h.1M220.5 128h5.3M234.7 122.7h.1M234.7 128h.1M234.7 131.6h.1M234.7 122.7h9.1M234.7 128h9.1M234.7 131.6h9.1"/>
</g>
<g fill="#f0f" stroke="#f0f" stroke-width=".17">
<circle cx="186.7" cy="37.3" r=".33"/>
<circle cx="177.8" cy="37.3" r=".33"/>
<circle cx="186.7" cy="46.2" r=".33"/>
<circle cx="177.8" cy="46.2" r=".33"/>
<circle cx="199.1" cy="53.3" r=".33"/>
<circle cx="206.2" cy="56.9" r=".33"/>
<circle cx="222.2" cy="72.9" r=".33"/>
<circle cx="199.1" cy="72.9" r=".33"/>
<circle cx="206.2" cy="76.4" r=".33"/>
<circle cx="113.8" cy="24.9" r=".33"/>
<circle cx="122.6" cy="24.9" r=".33"/>
<circle cx="113.8" cy="33.8" r=".33"/>
<circle cx="168.9" cy="37.3" r=".33"/>
<circle cx="156.4" cy="37.3" r=".33"/>
<circle cx="103.1" cy="40.9" r=".33"/>
<circle cx="112" cy="40.9" r=".33"/>
<circle cx="144" cy="40.9" r=".33"/>
<circle cx="120.9" cy="40.9" r=".33"/>
<circle cx="112" cy="49.8" r=".33"/>
<circle cx="135.1" cy="99.5" r=".33"/>
<circle cx="140.4" cy="103.1" r=".33"/>
<circle cx="151.1" cy="103.1" r=".33"/>
<circle cx="144" cy="103.1" r=".33"/>
<circle cx="154.7" cy="103.1" r=".33"/>
<circle cx="51.5" cy="62.2" r=".33"/>
<circle cx="83.5" cy="69.3" r=".33"/>
<circle cx="51.5" cy="78.2" r=".33"/>
<circle cx="76.4" cy="78.2" r=".33"/>
<circle cx="58.6" cy="78.2" r=".33"/>
<circle cx="81.8" cy="103.1" r=".33"/>
<circle cx="103.1" cy="48" r=".33"/>
<circle cx="220.4" cy="76.4" r=".33"/>
<circle cx="220.4" cy="119.1" r=".33"/>
<circle cx="218.7" cy="122.7" r=".33"/>
<circle cx="218.7" cy="101.3" r=".33"/>
<circle cx="220.4" cy="97.8" r=".33"/>
<circle cx="76.4" cy="40.9" r=".33"/>
<circle cx="106.6" cy="78.2" r=".33"/>
<circle cx="106.6" cy="81.8" r=".33"/>
</g>
<g font-size="3.7" fill="#00f">
<text x="2.8" y="5.8">M.2 PCIE NVME</text>
<text x="6.2" y="13.1">100MHZ CLK</text>
</g>
<text font-size="2.3" fill="#f00" x="107.4" y="93.6">VCC_1V8</text>
<g font-size="2.1" fill="#00f">
<text x="142.2" y="64.2">9FGV0241AKLF</text>
<text x="142.2" y="60.6">U19</text>
</g>
<g font-size="2.1" fill="#008000">
<text x="250.7" y="62.6">CPU CLK</text>
<text x="263.3" y="84.8">Mini Pcie CLK</text>
</g>
<g font-size="1.9" fill="#f0f">
<text x="167.3" y="76.2">Internal</text>
<text x="167.3" y="78.3">PD</text>
<text x="167.3" y="80.3">120K</text>
<text x="177.2" y="88.8">NOTE:</text>
<text x="177.2" y="90.8">Use external clock as default.</text>
<text x="177.2" y="92.8">When using internal clockpopulate R135, R136, remove R131, R132,</text>
<text x="177.2" y="94.8">R137, R138.</text>
<text x="162" y="97.9">NOTE:</text>
<text x="162" y="99.9">This component share PCB package</text>
<text x="162" y="101.9">When use 9FGV0241 PIN5:</text>
<text x="162" y="103.8">GND;PIN7:1.8V</text>
<text x="162" y="105.8">When use PI6CFGL201BZDIEX</text>
<text x="162" y="107.8">PIN5:1.8V;PIN7:3.3V</text>
</g>
<g font-size="1.8">
<text x="239.9" y="194.2">Project:</text>
<text x="240" y="197.8">File:</text>
<text x="249.1" y="194.4">OSM_BB</text>
<text x="249.8" y="197.6">P07 PCIe CLK100M</text>
</g>
<g font-size="1.6">
<text x="63.8" y="21.7">VCC_3V3</text>
<text x="92.1" y="21">1</text>
<text x="100.8" y="21">2 NC/0R5%</text>
<text x="106" y="22.9">R0402</text>
<text x="92.1" y="24.5">1</text>
<text x="100.8" y="24.5">2</text>
<text x="106" y="26.5">R0402</text>
<text x="106.7" y="24.6">5%</text>
<text x="115.6" y="31.7">10V</text>
<text x="115.6" y="33.4">C0402</text>
<text x="124.5" y="31.7">50V</text>
<text x="124.5" y="33.4">C0402</text>
<text x="61.2" y="41.3">VCC_1V8</text>
<text x="83.2" y="40.5">1</text>
<text x="90.1" y="40.5">2</text>
<text x="195.2" y="37">1</text>
<text x="202.1" y="37">2</text>
<text x="211.4" y="37.7">VCC_1V8</text>
<text x="104.9" y="45.9">10V</text>
<text x="104.9" y="47.7">C0402</text>
<text x="113.8" y="47.7">50V</text>
<text x="122.7" y="47.7">50V</text>
<text x="143.6" y="46.8" transform="rotate(-90 143.6 46.8)">11</text>
<text x="145.4" y="46.8" transform="rotate(-90 145.4 46.8)">20</text>
<text x="149" y="46.8" transform="rotate(-90 149 46.8)">7</text>
<text x="152.5" y="46.8" transform="rotate(-90 152.5 46.8)">16</text>
<text x="156.1" y="46.8" transform="rotate(-90 156.1 46.8)">3</text>
<text x="170.7" y="44.1">10V</text>
<text x="170.7" y="45.9">C0402</text>
<text x="179.6" y="44.1">50V</text>
<text x="179.6" y="45.9">C0402</text>
<text x="188.5" y="44.1">50V</text>
<text x="188.5" y="45.9">C0402</text>
<text x="113.8" y="49.4">C0402</text>
<text x="122.7" y="49.4">C0402</text>
<text x="131.2" y="56.5">1</text>
<text x="131.2" y="58.3">2</text>
<text x="164.8" y="58.3">13</text>
<text x="175.8" y="58.3">1</text>
<text x="184.5" y="58.3">2</text>
<text x="190.4" y="58.3">5%</text>
<text x="60.1" y="61.8">1</text>
<text x="74.1" y="61.8">4</text>
<text x="115.2" y="63.6">1</text>
<text x="115.2" y="65.4">1</text>
<text x="123.9" y="63.6">2</text>
<text x="123.9" y="65.4">2</text>
<text x="129.1" y="65.6">R0402</text>
<text x="129.8" y="63.7">5%</text>
<text x="129.8" y="65.4">5%</text>
<text x="131.2" y="65.4">9</text>
<text x="131.2" y="63.6">8</text>
<text x="164.8" y="61.8">14</text>
<text x="175.8" y="61.8">1</text>
<text x="184.5" y="61.8">2</text>
<text x="189.7" y="60.3">R0402</text>
<text x="189.7" y="63.8">R0402</text>
<text x="190.4" y="61.9">5%</text>
<text x="198.8" y="61" transform="rotate(-90 198.8 61)">1</text>
<text x="205.9" y="61" transform="rotate(-90 205.9 61)">1</text>
<text x="60.1" y="69">2</text>
<text x="74.1" y="69">3</text>
<text x="126.2" y="70.6">PU</text>
<text x="129.1" y="67.4">R0402</text>
<text x="130.3" y="70.7">22</text>
<text x="164.8" y="70.7">18</text>
<text x="164.8" y="67.2">17</text>
<text x="175.8" y="70.7">1</text>
<text x="175.8" y="67.2">1</text>
<text x="184.5" y="70.7">2</text>
<text x="184.5" y="67.2">2</text>
<text x="189.7" y="69.2">R0402</text>
<text x="190.4" y="70.8">5%</text>
<text x="190.4" y="67.2">5%</text>
<text x="198.8" y="69.7" transform="rotate(-90 198.8 69.7)">2</text>
<text x="200" y="70.4">R0402</text>
<text x="201.1" y="68.1">5%</text>
<text x="205.9" y="69.7" transform="rotate(-90 205.9 69.7)">2</text>
<text x="207.1" y="70.4">R0402</text>
<text x="208.2" y="68.1">5%</text>
<text x="53.3" y="76.1">50V</text>
<text x="53.3" y="77.9">C0402</text>
<text x="85.3" y="76.1">50V</text>
<text x="85.3" y="77.9">C0402</text>
<text x="113.5" y="74.3">1</text>
<text x="113.5" y="77.9">1</text>
<text x="122.1" y="74.3">2</text>
<text x="122.1" y="77.9">2</text>
<text x="127.3" y="76.3">R0402</text>
<text x="164.8" y="76.1">4</text>
<text x="189.7" y="72.7">R0402</text>
<text x="225.3" y="72.5">1</text>
<text x="225.5" y="76.1">1</text>
<text x="234" y="72.5">2</text>
<text x="234.1" y="76.1">2</text>
<text x="239.1" y="74.5">R0402</text>
<text x="113.5" y="81.4">1</text>
<text x="122.1" y="81.4">2</text>
<text x="127.3" y="79.8">R0402</text>
<text x="127.3" y="83.4">R0402</text>
<text x="128" y="81.4">5%23</text>
<text x="225.5" y="81.4">1</text>
<text x="234.1" y="81.4">2</text>
<text x="239.3" y="78.1">R0402</text>
<text x="239.3" y="83.4">R0402</text>
<text x="240" y="81.4">5%</text>
<text x="78.2" y="85">VCC_1V8</text>
<text x="225.5" y="85">1</text>
<text x="234.1" y="85">2</text>
<text x="239.3" y="87">R0402</text>
<text x="240" y="85">5%</text>
<text x="81.4" y="91.2" transform="rotate(-90 81.4 91.2)">1</text>
<text x="138.3" y="95.5" transform="rotate(-90 138.3 95.5)">10</text>
<text x="140.1" y="95.5" transform="rotate(-90 140.1 95.5)">21</text>
<text x="143.6" y="94.6" transform="rotate(-90 143.6 94.6)">6</text>
<text x="147.2" y="94.6" transform="rotate(-90 147.2 94.6)">5</text>
<text x="150.8" y="95.5" transform="rotate(-90 150.8 95.5)">15</text>
<text x="154.3" y="95.5" transform="rotate(-90 154.3 95.5)">24</text>
<text x="157.9" y="95.5" transform="rotate(-90 157.9 95.5)">25</text>
<text x="81.4" y="99.9" transform="rotate(-90 81.4 99.9)">2</text>
<text x="82.7" y="100.7">R0402</text>
<text x="83.7" y="98.3">5%</text>
<text x="99.2" y="96.6" transform="rotate(-90 99.2 96.6)">3</text>
<text x="118.8" y="99.2">1</text>
<text x="127.5" y="99.2">2</text>
<text x="132.6" y="101.2">R0402</text>
<text x="133.3" y="99.2">5%</text>
<text x="225.5" y="97.4">1</text>
<text x="225.5" y="101">1</text>
<text x="234.1" y="97.4">2</text>
<text x="234.1" y="101">2</text>
<text x="239.3" y="99.4">R0402</text>
<text x="90.3" y="102.7">1</text>
<text x="118.8" y="102.7">1</text>
<text x="127.5" y="102.7">2</text>
<text x="131" y="105.3">R0402</text>
<text x="133.3" y="102.8">5%</text>
<text x="225.5" y="106.3">1</text>
<text x="234.1" y="106.3">2</text>
<text x="239.3" y="103">R0402</text>
<text x="99.2" y="110.6" transform="rotate(-90 99.2 110.6)">2</text>
<text x="225.5" y="109.9">1</text>
<text x="234.1" y="109.9">2</text>
<text x="239.3" y="108.3">R0402</text>
<text x="239.3" y="111.8">R0402</text>
<text x="225.5" y="118.7">1</text>
<text x="234.1" y="118.7">2</text>
<text x="225.5" y="122.3">1</text>
<text x="234.1" y="122.3">2</text>
<text x="239.3" y="120.7">R0402</text>
<text x="239.3" y="124.3">R0402</text>
<text x="225.5" y="127.6">1</text>
<text x="225.5" y="131.2">1</text>
<text x="234.1" y="127.6">2</text>
<text x="234.1" y="131.2">2</text>
<text x="239.3" y="129.6">R0402</text>
<text x="239.3" y="133.2">R0402</text>
</g>
<g font-size="1.6" fill="#000080">
<text x="87.1" y="21">R200</text>
<text x="87.1" y="24.6">R194</text>
<text x="102.4" y="24.4">0R</text>
<text x="115.6" y="28.1">C140</text>
<text x="115.6" y="29.9">1uF</text>
<text x="124.5" y="28.1">C134</text>
<text x="124.5" y="29.9">10nF</text>
<text x="79.5" y="40">FB19</text>
<text x="92.3" y="39.8">120R</text>
<text x="170.7" y="40.6">C276</text>
<text x="179.6" y="40.6">C266</text>
<text x="188.5" y="40.6">C265</text>
<text x="191.5" y="36.4">FB20</text>
<text x="204.5" y="36.7">120R</text>
<text x="104.9" y="42.3">C131</text>
<text x="104.9" y="44.1">1uF</text>
<text x="113.8" y="44.1">C132</text>
<text x="113.8" y="45.9">10nF</text>
<text x="122.7" y="44.1">C133</text>
<text x="122.7" y="45.9">10nF</text>
<text x="170.7" y="42.3">1uF</text>
<text x="179.6" y="42.3">10nF</text>
<text x="188.5" y="42.3">10nF</text>
<text x="170.9" y="58.3">R177</text>
<text x="186.9" y="58.3">0R</text>
<text x="62.2" y="60.1">Y9</text>
<text x="125.5" y="63.5">0R</text>
<text x="125.5" y="65.3">0R</text>
<text x="170.9" y="61.9">R176</text>
<text x="186.9" y="61.9">0R</text>
<text x="200.9" y="63.7">R343</text>
<text x="200.9" y="65.8">NC/0R</text>
<text x="208" y="63.7">R344</text>
<text x="208" y="65.8">NC/0R</text>
<text x="170.9" y="70.8">R174</text>
<text x="170.9" y="67.2">R175</text>
<text x="186.9" y="70.8">0R</text>
<text x="186.9" y="67.2">0R</text>
<text x="53.3" y="72.6">C142</text>
<text x="53.3" y="74.3">18PF</text>
<text x="62.2" y="72.6">25MHz</text>
<text x="85.3" y="72.6">C143</text>
<text x="85.3" y="74.3">18PF</text>
<text x="108.5" y="74.3">R182</text>
<text x="108.5" y="77.9">R181</text>
<text x="123.7" y="74.2">0R PD5%12</text>
<text x="123.7" y="77.7">0R PD5%19</text>
<text x="179.2" y="77">TP6</text>
<text x="220.5" y="76.1">R165</text>
<text x="236.3" y="72.6">NC/0R</text>
<text x="236.5" y="76.1">NC/0R</text>
<text x="108.5" y="81.4">R196</text>
<text x="123.7" y="81.3">0R</text>
<text x="220.5" y="81.4">R341</text>
<text x="236.5" y="81.4">0R</text>
<text x="220.5" y="85">R342</text>
<text x="236.5" y="85">0R</text>
<text x="83.6" y="93.9">R191</text>
<text x="83.6" y="96">NC/0R</text>
<text x="113.8" y="99.2">R198</text>
<text x="129.8" y="99.2">NC/0R</text>
<text x="220.5" y="97.4">R171</text>
<text x="220.5" y="101">R178</text>
<text x="236.5" y="97.4">0R</text>
<text x="236.5" y="101">0R</text>
<text x="101.3" y="104.6">Q5</text>
<text x="101.3" y="106.3">2SK3018</text>
<text x="113.8" y="102.8">R199</text>
<text x="129.8" y="102.8">0R</text>
<text x="220.5" y="106.3">R172</text>
<text x="236.5" y="106.3">NC/0R</text>
<text x="220.5" y="109.9">R179</text>
<text x="236.5" y="109.9">NC/0R</text>
<text x="220.5" y="118.8">R162</text>
<text x="236.5" y="118.8">0R</text>
<text x="220.5" y="122.3">R168</text>
<text x="236.5" y="122.3">0R</text>
<text x="220.5" y="127.7">R163</text>
<text x="220.5" y="131.2">R169</text>
<text x="236.5" y="127.7">NC/0R</text>
<text x="236.5" y="131.2">NC/0R</text>
</g>
<g font-size="1.6" fill="#008000">
<text x="200.6" y="39.3">FB0603</text>
<text x="88.6" y="42.9">FB0603</text>
</g>
<g font-size="1.6" fill="#f00">
<text x="208.4" y="52.8">PCIe_REFCLK_P</text>
<text x="228.8" y="53.9">PCIe_REFCLK_P</text>
<text x="245.5" y="53.9">[3]</text>
<text x="208.4" y="56.3">PCIe_REFCLK_N</text>
<text x="228.8" y="57.4">PCIe_REFCLK_N</text>
<text x="245.7" y="57.4">[3]</text>
<text x="69.9" y="64.4">[3,12,20]</text>
<text x="80" y="64.4">I2C_A_SCL_3V3</text>
<text x="98.5" y="63.5">I2C2_SCL_3V3 R189</text>
<text x="98.5" y="65.2">I2C2_SDA_3V3 R186</text>
<text x="69" y="66.5">[3,12,20]</text>
<text x="79.1" y="66.5">I2C_A_SDA_3V3</text>
<text x="114.1" y="70.6">PCIE_REQ</text>
<text x="208.4" y="72.3">REF_CN_CLK+ R166</text>
<text x="208.4" y="75.9">REF_CN_CLK-</text>
<text x="245.4" y="73.3">PCIe_Mini_REFCLK_P</text>
<text x="245.4" y="76.8">PCIe_Mini_REFCLK_N</text>
<text x="265.8" y="73.3">[8]</text>
<text x="266" y="76.8">[8]</text>
<text x="245.4" y="82.2">PCIe_LAN_REFCLK_P</text>
<text x="266.2" y="82.2">[15]</text>
<text x="245.4" y="85.7">PCIe_LAN_REFCLK_N</text>
<text x="266.4" y="85.7">[15]</text>
<text x="188.3" y="101.7">[3]</text>
<text x="188.5" y="98.2">[3]</text>
<text x="193.8" y="101.7">PCIe_A_HSO0_N</text>
<text x="194" y="98.2">PCIe_A_HSO0_P</text>
<text x="245.4" y="98.2">PCIe_LAN_HSO0_P</text>
<text x="245.4" y="101.7">PCIe_LAN_HSO0_N</text>
<text x="264" y="98.2">[15]</text>
<text x="264.2" y="101.7">[15]</text>
<text x="43" y="103.5">[3,8]</text>
<text x="50" y="103.5">PCIE_CLKREQ#</text>
<text x="245.4" y="107.1">PCIe_Mini_HSO0_P</text>
<text x="263.7" y="107.1">[8]</text>
<text x="245.4" y="110.6">PCIe_Mini_HSO0_N</text>
<text x="263.9" y="110.6">[8]</text>
<text x="190.1" y="119.7">[3]</text>
<text x="195.6" y="119.7">PCIe_A_HSI0_P</text>
<text x="247.3" y="119.5">PCIe_LAN_HSI0_P</text>
<text x="265.3" y="119.5">[15]</text>
<text x="190.1" y="123.2">[3]</text>
<text x="195.6" y="123.2">PCIe_A_HSI0_N</text>
<text x="247.3" y="123.1">PCIe_LAN_HSI0_N</text>
<text x="265.5" y="123.1">[15]</text>
<text x="247.3" y="128.4">PCIe_Mini_HSI0_P</text>
<text x="247.3" y="131.9">PCIe_Mini_HSI0_N</text>
<text x="264.9" y="128.4">[8]</text>
<text x="265.1" y="131.9">[8]</text>
</g>
<g font-size="1.6" fill="#004080">
<text x="134.2" y="57.6">X1_25</text>
<text x="134.2" y="59.4">X2</text>
<text x="144.8" y="56.4" transform="rotate(-90 144.8 56.4)">VDD1.8_1</text>
<text x="146.6" y="56.4" transform="rotate(-90 146.6 56.4)">VDD1.8_2</text>
<text x="150.1" y="57.5" transform="rotate(-90 150.1 57.5)">VDDDIG1.8</text>
<text x="153.7" y="55.7" transform="rotate(-90 153.7 55.7)">VDDA1.8</text>
<text x="157.2" y="58.7" transform="rotate(-90 157.2 58.7)">VDDXTAL1.8</text>
<text x="159.2" y="59.4">DIF0</text>
<text x="134.2" y="64.7">SCLK_3.3</text>
<text x="159.2" y="63">DIF0</text>
<text x="134.2" y="66.5">SDATA_3.3</text>
<text x="134.2" y="71.8">CKPWRGD_PD</text>
<text x="159.2" y="71.8">DIF1</text>
<text x="159.2" y="68.3">DIF1</text>
<text x="134.2" y="75.4">OE0</text>
<text x="152.4" y="77.2">SADR/REF1.8</text>
<text x="134.2" y="79">OE1</text>
<text x="134.2" y="82.5">SS_EN_TRI</text>
<text x="139.4" y="91.6" transform="rotate(-90 139.4 91.6)">GND_1</text>
<text x="141.2" y="91.6" transform="rotate(-90 141.2 91.6)">GND_2</text>
<text x="144.8" y="91.6" transform="rotate(-90 144.8 91.6)">GNDDIG</text>
<text x="148.3" y="91.6" transform="rotate(-90 148.3 91.6)">GNDREF</text>
<text x="151.9" y="91.6" transform="rotate(-90 151.9 91.6)">GNDA</text>
<text x="155.5" y="91.6" transform="rotate(-90 155.5 91.6)">GNDXTAL</text>
<text x="159" y="91.6" transform="rotate(-90 159 91.6)">EPAD</text>
</g>
<g font-size="1.3">
<text x="30.8" y="1.3">5</text>
<text x="88.8" y="1.3">4</text>
<text x="146.9" y="1.3">3</text>
<text x="205" y="1.3">2</text>
<text x="263.1" y="1.3">1</text>
<text x=".5" y="28.4">D</text>
<text x="292.6" y="28.4">D</text>
<text x=".5" y="79.5">C</text>
<text x="292.6" y="79.5">C</text>
<text x=".5" y="130.6">B</text>
<text x="292.6" y="130.6">B</text>
<text x=".5" y="181.7">A</text>
<text x="292.6" y="181.7">A</text>
<text x="30.8" y="207.4">5</text>
<text x="88.8" y="207.4">4</text>
<text x="146.9" y="207.4">3</text>
<text x="205" y="207.4">2</text>
<text x="263.1" y="207.4">1</text>
</g>
<g font-size="1.2">
<text x="240" y="200.8">Date:</text>
<text x="240" y="203.3">Designed by:</text>
<text x="249.6" y="200.8">Tuesday, April 09, 2024</text>
<text x="249.8" y="203.3">&lt;designer&gt;</text>
<text x="275.4" y="203.3">Sheet:</text>
<text x="275.6" y="200.8">Rev:</text>
<text x="281.6" y="200.8">V1.0</text>
<text x="282.1" y="203.3">7</text>
<text x="284.5" y="203.3">of</text>
<text x="286.4" y="203.3">22</text>
</g>
</svg>
